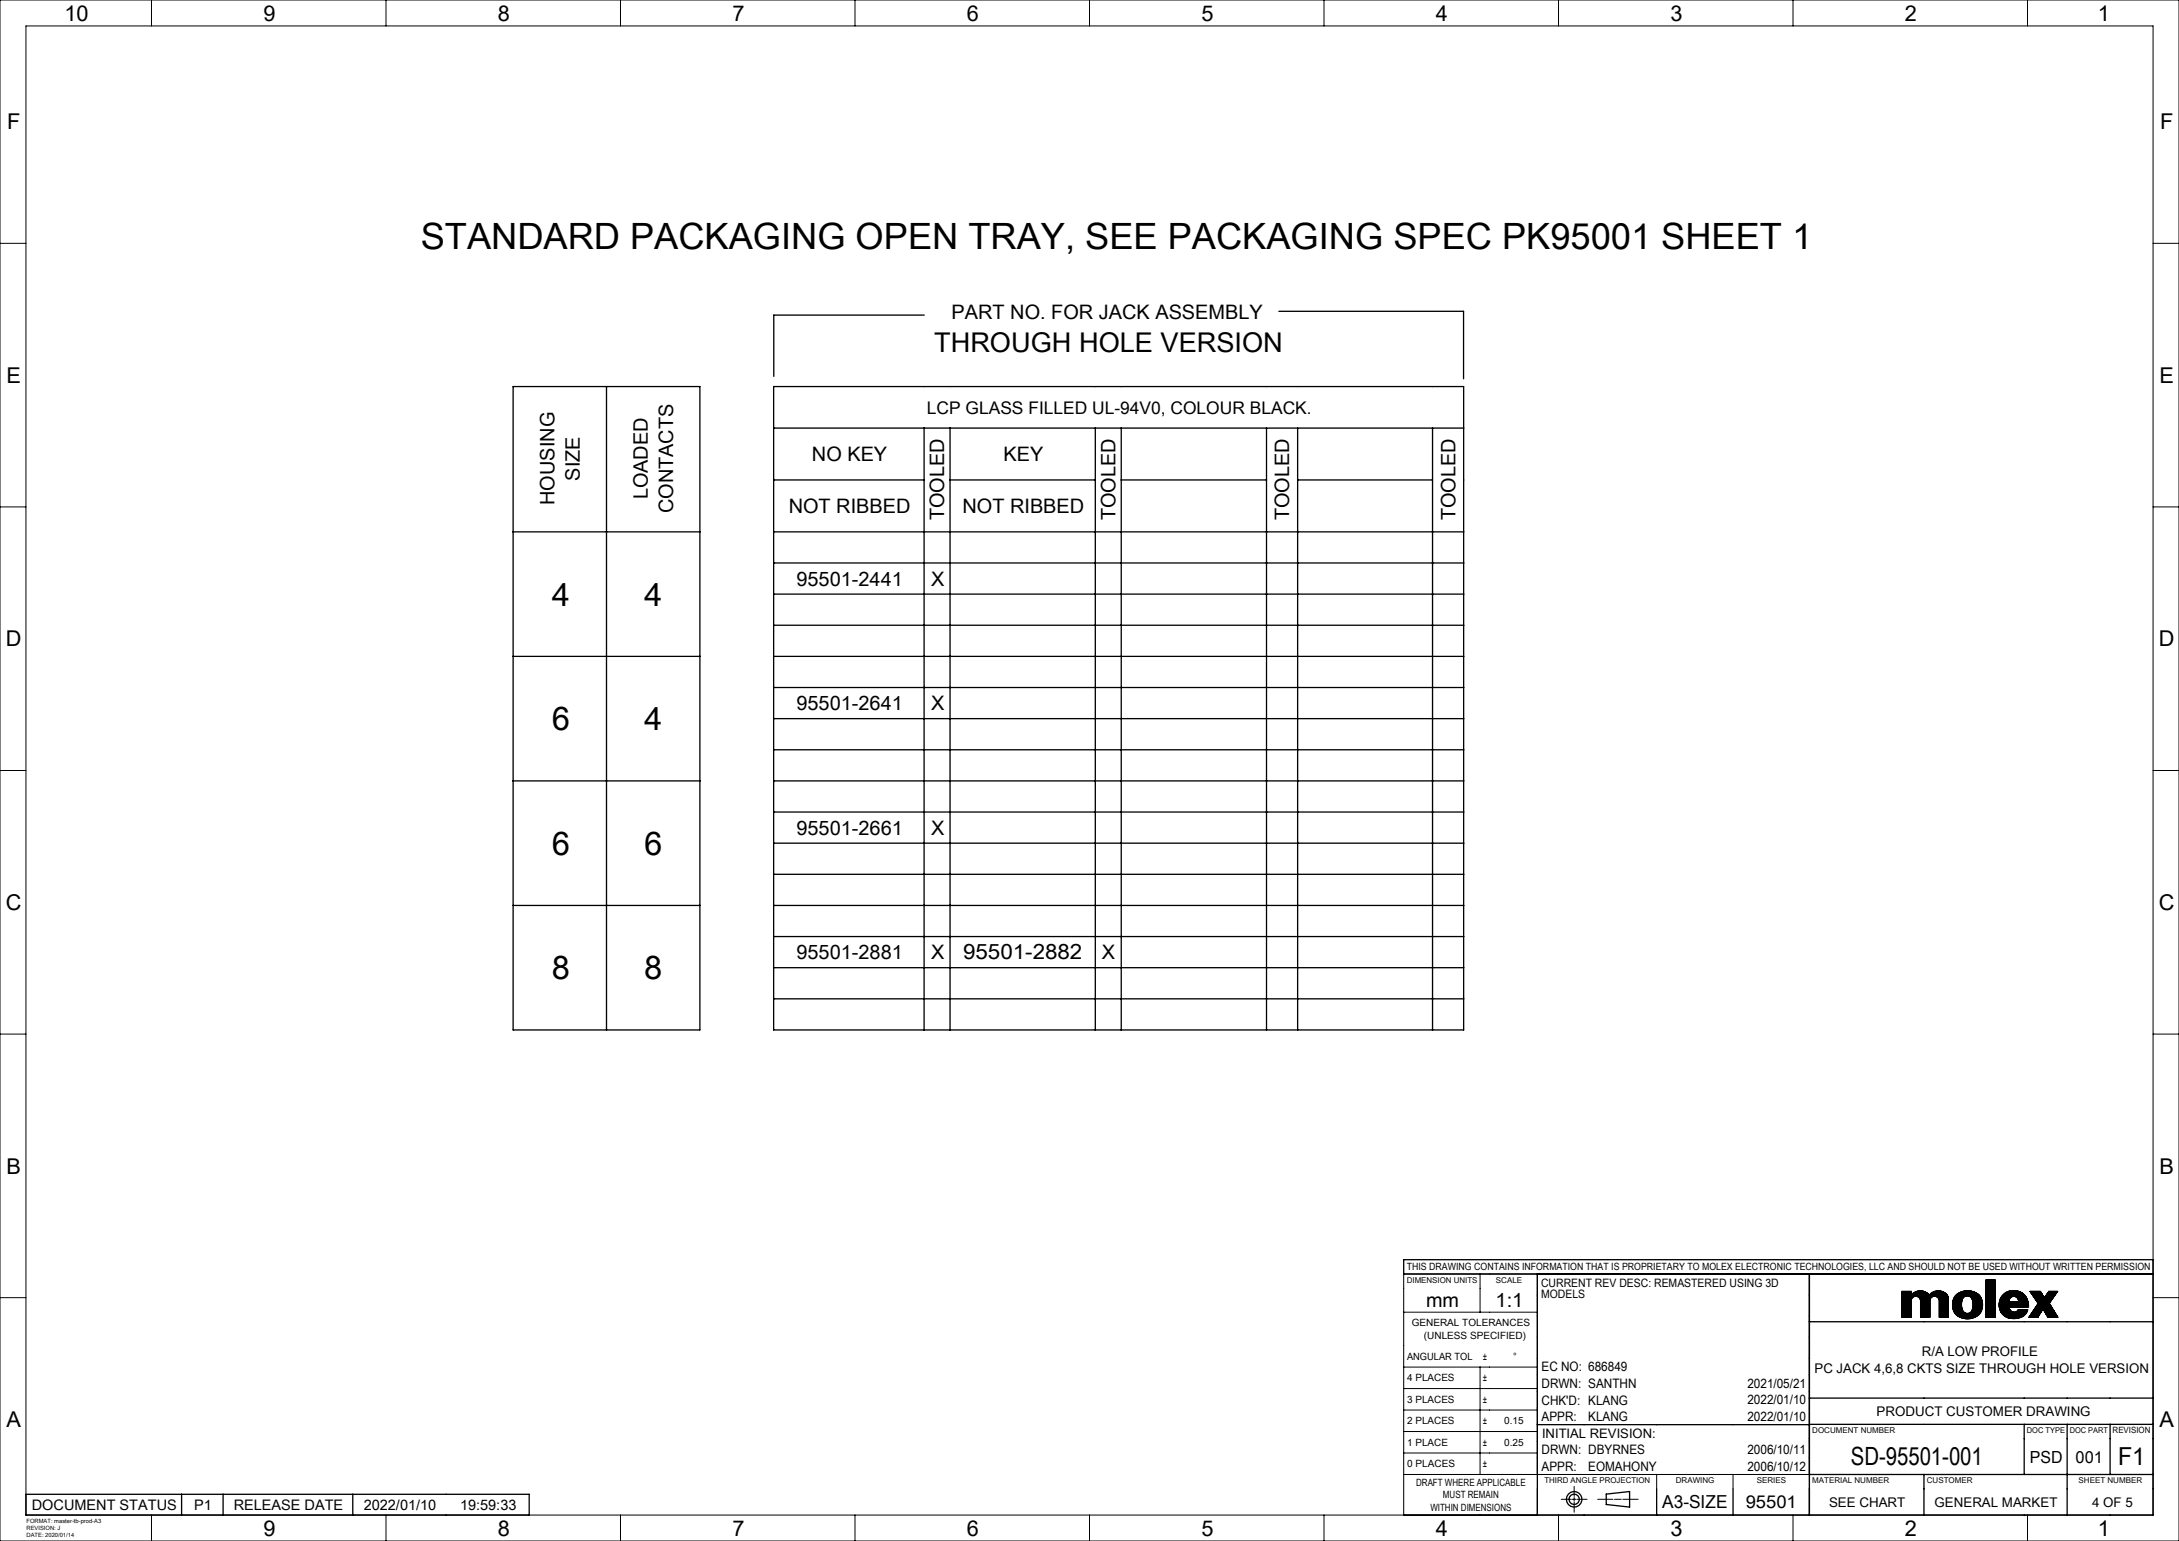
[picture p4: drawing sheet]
<svg xmlns="http://www.w3.org/2000/svg" width="420mm" height="297mm" viewBox="0 0 420 297" stroke-linecap="round" stroke-linejoin="round" font-family="sans-serif">
<g fill="none" stroke="#000" stroke-width=".19">
<path d="M0 0h420v297h-420zM5 5h410v287h-410zM29.2 0v5M74.4 0v5M119.6 0v5M164.8 0v5M210 0v5M255.2 0v5M300.4 0v5M345.6 0v5M390.8 0v5M0 46.9h5"/>
<path d="M415 46.9h5M0 97.7h5M415 97.7h5M0 148.5h5M415 148.5h5M0 199.3h5M415 199.3h5M0 250.1h5M270.6 252.9h25.7M285.3 245.5v7.4M366.6 248.9h1.8M366.6 248.9v5"/>
<path d="M366.6 248.9h.1M366.7 248.9l-.1 .1M366.8 248.9l-.2 .2M367 248.9l-.4 .4M367.1 248.9l-.5 .5M367.2 248.9l-.6 .6M367.3 248.9l-.7 .7M367.4 248.9l-.8 .8M367.5 248.9l-.9 .9M367.6 248.9l-1 1M367.7 248.9l-1.1 1.1M367.8 248.9l-1.2 1.2"/>
<path d="M367.9 248.9l-1.3 1.3M368 248.9l-1.4 1.4M368.1 248.9l-1.5 1.5M368.2 248.9l-1.6 1.6M368.3 248.9l-1.7 1.7M368.4 250.7a.89 .89 0 0 1 .9-.9 .89 .89 0 0 1 .9 .9M368.4 253.4l-.5 .5M368.4 253.3l-.6 .6M368.4 253.2l-.7 .7M368.4 253.2l-.8 .7M368.4 253.1l-.8 .8M368.4 253l-.9 .9"/>
<path d="M368.4 252.9l-1 1M368.4 252.8l-1.1 1.1M368.4 252.7l-1.2 1.2M368.4 252.6l-1.3 1.3M368.4 252.5l-1.4 1.4M368.4 252.4l-1.5 1.5M368.4 252.3l-1.6 1.6M368.4 252.2l-1.7 1.7M368.4 252.1l-1.8 1.8M368.4 252l-1.8 1.8M368.4 251.8l-1.8 1.9M368.4 251.8l-1.8 1.8"/>
<path d="M368.4 251.7l-1.8 1.8M368.4 251.6l-1.8 1.8M368.4 251.5l-1.8 1.8M368.4 251.4l-1.8 1.8M368.4 251.3l-1.8 1.9M368.4 251.2l-1.8 1.8M368.4 251.1l-1.8 1.8M368.4 251l-1.8 1.8M368.4 250.9l-1.8 1.8M368.4 250.8l-1.8 1.9M368.4 250.8l-1.8 1.8M368.4 250.7l-1.8 1.8"/>
<path d="M368.4 253.8l-.1 .1M368.4 253.7l-.2 .2M368.4 253.6l-.3 .3M368.4 253.5l-.4 .4M368.4 250.7v3.2h-1.8M368.4 250.6l-1.8 1.8M368.4 249.6l-1.8 1.8M368.4 249.5l-1.8 1.8M368.4 249.4l-1.8 1.8M368.4 249.3l-1.8 1.9M368.4 249.3l-1.8 1.8M368.4 249.2l-1.8 1.8"/>
<path d="M368.4 249.1l-1.8 1.8M368.4 249l-1.8 1.8M368.4 248.9l-1.8 1.8M368.4 248.9v.7M368.4 250.5l-1.8 1.8M368.5 250.4l-1.9 1.9M368.8 249.2l-2.2 2.2M369 249.1l-2.4 2.4M369.1 249l-2.5 2.5M369.2 249l-2.6 2.6M369.4 248.9l-2.8 2.8M369.5 248.9l-2.9 2.9"/>
<path d="M369.6 248.8l-3 3M369.7 248.8l-3.1 3.1M369.7 248.8l-3.1 3.2M369.8 248.8l-3.2 3.2M369.9 248.8l-3.3 3.3M369.9 250.1l1.2-1.1-1.2 1.1M370 248.8l-3.4 3.4M370.1 250.3l1.2-1.2-1.2 1.2M370.1 248.8l-1.2 1.1M370.1 248.8l-1.1 1.1M370.2 251.1l1.6-1.6-1.6 1.7M370.2 250.8l1.5-1.4-1.5 1.5"/>
<path d="M370.2 250.7v3.2M370.2 248.8l-1.1 1.1M370.2 248.8l-1 1M370.3 248.8l-1.1 1M370.3 248.8l-1 1M370.5 248.8l-1.1 1M370.5 248.8l-1 1.1M370.6 248.8l-1.1 1.1M370.6 248.8l-1 1.1M370.7 248.8l-1.1 1.1M370.7 248.9l-1.1 1M370.8 248.9l-1.1 1"/>
<path d="M370.8 248.9l-1.1 1.1M370.9 248.9l-1.1 1.1M371 248.9l-1.1 1.2M371.1 249l-1.1 1.1M371.1 249l-1.1 1.2M371.2 249.1l-1.2 1.1M371.3 249.1l-1.2 1.3M371.4 249.1l-1.3 1.4M371.5 249.2l-1.3 1.4M371.5 249.3l-1.3 1.3M371.6 249.3l-1.4 1.4M371.6 249.3l-1.4 1.5"/>
<path d="M371.7 249.4l-1.5 1.5M371.8 249.5l-1.6 1.6M371.9 249.6l-1.7 1.6M371.9 249.6a2.29 2.29 0 0 0-3.5 0M372 253.9h.1M372 253.8l-.1 .1M372 253.7l-.2 .2M372 253.6l-.3 .3M372 253.5l-.4 .4M372 253.4l-.5 .5M372 253.3l-.6 .6M372 253.1l-.8 .8"/>
<path d="M372 253l-.9 .9M372 252.9l-1 1M372 252.8l-1.1 1.1M372 252.7l-1.2 1.2M372 252.6l-1.3 1.3M372 252.5l-1.4 1.4M372 252.4l-1.5 1.5M372 252.3l-1.6 1.6M372 252.2l-1.7 1.7M372 252.1l-1.8 1.8M372 252l-1.8 1.8M372 251.9l-1.8 1.9"/>
<path d="M372 251.9l-1.8 1.8M372 251.8l-1.8 1.8M372 251.6l-1.8 1.9M372 251.6l-1.8 1.8M372 251.5l-1.8 1.8M372 251.4l-1.8 1.8M372 251.3l-1.8 1.9M372 251.3l-1.8 1.8M372 251.2l-1.8 1.8M372 251.1l-1.8 1.8M372 251l-1.8 1.9M372 251l-1.8 1.8"/>
<path d="M372 250.9l-1.8 1.8M372 250.8l-1.8 1.8M372 250.7l-1.8 1.9M372 250.6l-1.8 1.8M372 250.5l-1.8 1.9M372 250.5l-1.8 1.8M372.1 250.4l-1.9 1.9M372.2 250.2l-2 2M372.3 249.2l-2.1 2.1M372.4 249.1l-2.2 2.3M372.6 249l-2.4 2.4M372.8 248.9l-2.6 2.6"/>
<path d="M372.9 248.9l-2.7 2.7M373 248.9l-2.8 2.8M373 248.8l-2.8 2.9M373.1 248.8l-2.9 3M373.2 248.8l-3 3M373.3 248.8l-3.1 3.1M373.4 248.8l-3.2 3.2M373.5 248.8l-3.3 3.3M373.6 248.8l-1.2 1.2M373.7 248.8l-1.2 1.1M373.7 248.8l-1.1 1.1M373.8 248.8l-1.1 1.1"/>
<path d="M373.8 251.3l1.6-1.6-1.6 1.7M373.8 248.8l-1 1M373.9 248.8l-1.1 1M374 248.8l-1.1 1M374 248.8l-1 1M374.1 248.8l-1 1.1M374.2 248.9l-1 1M374.3 248.9l-1.1 1M374.4 248.9l-1.1 1.1M374.4 248.9l-1 1.1M374.5 249l-1 1M374.6 249l-1.1 1.1"/>
<path d="M374.7 249l-1.1 1.1M374.7 249.1l-1.1 1.1M374.8 249.1l-1.1 1.2M374.8 249.1l-1.1 1.3 1.2-1.2M374.9 249.2l-1.2 1.2M375 249.2l-1.3 1.3M375 249.3l-1.2 1.2M375 249.3l-1.2 1.3M375.1 249.3l-1.3 1.3M375.1 249.4l-1.3 1.3M375.2 249.4l.3 .8v3.7h-1.7v-3.2a.89 .89 0 0 0-.9-.9 .89 .89 0 0 0-.9 .9v3.2h-1.8M375.2 249.4a2.3 2.3 0 0 0-3.3 .2"/>
<path d="M375.2 249.4l-1.4 1.4M375.2 249.4l-1.4 1.5M375.3 249.5l-1.5 1.5M375.3 249.6l-1.5 1.5M375.3 249.6l-1.5 1.6M375.4 249.6l-1.6 1.6M375.4 249.8l-1.6 1.7M375.5 249.8l-1.7 1.7M375.5 249.9l-1.7 1.7M375.5 250l-1.7 1.7M375.5 250l-1.7 1.8M375.5 250.1l-1.7 1.8"/>
<path d="M375.5 253.8l-.1 .1M375.5 253.9h.1M375.5 253.7l-.1 .2M375.5 253.7l-.2 .2M375.5 253.6l-.3 .3M375.5 253.5l-.4 .4M375.5 253.4l-.4 .5M375.5 253.4l-.5 .5M375.5 253.3l-.5 .6M375.5 253.3l-.6 .6M375.5 253.2l-.7 .7M375.5 253.1l-.8 .8"/>
<path d="M375.5 253l-.8 .9M375.5 253l-.9 .9M375.5 252.9l-1 1M375.5 252.8l-1 1.1M375.5 252.8l-1.1 1.1M375.5 252.7l-1.1 1.2M375.5 252.7l-1.2 1.2M375.5 252.5l-1.3 1.4M375.5 252.5l-1.4 1.4M375.5 252.4l-1.4 1.5M375.5 252.4l-1.5 1.5M375.5 252.3l-1.6 1.6"/>
<path d="M375.5 252.2l-1.6 1.7M375.5 252.2l-1.7 1.7M375.5 252.1l-1.7 1.8M375.5 252l-1.7 1.7M375.5 251.9l-1.7 1.8M375.5 251.9l-1.7 1.7M375.5 251.8l-1.7 1.8M375.5 251.8l-1.7 1.7M375.5 251.7l-1.7 1.7M375.5 251.6l-1.7 1.8M375.5 251.5l-1.7 1.8M375.5 251.5l-1.7 1.7"/>
<path d="M375.5 251.4l-1.7 1.7M375.5 251.3l-1.7 1.8M375.5 251.3l-1.7 1.7M375.5 251.2l-1.7 1.8M375.5 251.1l-1.7 1.8M375.5 251l-1.7 1.8M375.5 251l-1.7 1.7M375.5 250.9l-1.7 1.8M375.5 250.9l-1.7 1.7M375.5 250.8l-1.7 1.7M375.5 250.7l-1.7 1.8M375.5 250.6l-1.7 1.8"/>
<path d="M375.5 250.6l-1.7 1.7M375.5 250.5l-1.7 1.7M375.5 250.4l-1.7 1.8M375.5 250.4l-1.7 1.7M375.5 250.3l-1.7 1.8M375.5 250.3l-1.7 1.7M375.5 250.2l-1.7 1.7M376.7 252.9a3.3 3.3 0 0 0 4.4 .7M377.2 249.4l-.3 .4M377.4 249.3l-.7 .7M377.5 249.2l-.8 .9M377.7 249.1l-1.1 1.1"/>
<path d="M377.7 253.8l1-.8-.9 .9M377.8 249.1l-1.2 1.2M377.9 249l-1.4 1.4M378 253.9l.9-.8-.9 .9M378 249l-1.5 1.5M378.1 251.5l-1.4 1.4M378.1 251.4l-1.4 1.4M378.1 249l-1.6 1.6M378.1 251.6l-1.4 1.4 1.4-1.4M378.1 251.3l-1.5 1.5 1.5-1.5M378.1 251.2l-1.5 1.5M378.1 251.7l-1.3 1.3"/>
<path d="M378.1 251.8l-1.3 1.3M378.1 251.8l-1.3 1.3 1.3-1.2M378.1 251.1l-1.5 1.5M378.1 251.9l-1.2 1.3M378.1 251l-1.6 1.6M378.1 252l-1.2 1.2M378.1 250.9l-1.6 1.6M378.1 252.1l-1.2 1.2M378.2 250.8l-1.7 1.7M378.2 252.1l-1.2 1.2 1.2-1.1M378.2 250.7l-1.7 1.7M378.2 252.2l-1.2 1.2"/>
<path d="M378.2 252.3l-1.1 1.1 1.1-1.1M378.2 250.6l-1.7 1.8M378.2 252.4l-1.1 1.1M378.3 250.5l-1.9 1.8 1.8-1.7M378.3 252.4l-1.1 1.1M378.3 248.9l-1.9 1.9M378.3 252.5l-1.1 1M378.3 252.5a.98 .98 0 0 0 .9 .6 .98 .98 0 0 0 .9-.6M378.3 252.5l-1.1 1.1M378.3 252.6l-1 1 1-1M378.3 250.3l-1.9 1.9M378.3 252.6l-.9 1"/>
<path d="M378.4 252.7l-1 1M378.4 252.8l-.9 .9M378.4 248.9l-2 2M378.5 252.8l-1 .9M378.5 252.8l-.9 1M378.5 248.8l-2.1 2.2M378.5 252.9l-.8 .9 .9-.9M378.6 248.8l-2.2 2.2M378.7 248.8l-2.4 2.3M378.7 253l-.9 .9M378.7 248.8l-2.4 2.4M378.7 253l-.8 .9"/>
<path d="M378.8 253l-.9 .9M378.9 248.8l-2.6 2.5M378.9 248.8l-2.6 2.6M379 253.1l-1 .9M379 248.8l-2.7 2.6M379 253.1l-.9 .9M379.1 248.8l-2.8 2.7M379.1 253.1l-.9 .9M379.1 248.8l-2.8 2.8M379.2 253.1l-.9 .9M379.2 248.8l-2.9 2.8M379.2 253.1l-.9 1"/>
<path d="M379.2 248.8l-2.9 2.9M379.3 253.1l-.9 1M379.4 248.8l-3.1 3M379.4 253.1l-1 1M379.5 248.8l-3.1 3.1M379.5 253.1l-1 1M379.6 249.8l.9-.8-.9 .8M379.6 248.8l-3.2 3.2M379.6 253l-1 1.1M379.7 248.8l-3.3 3.3M379.8 252.9l-1.2 1.2M379.8 248.8l-1.1 1.1"/>
<path d="M379.9 248.8l-1 1M379.9 248.8l-.9 1M380 248.8l-.9 1M380 248.9l-.9 .9M380.1 248.9l-.9 .9M380.1 250.4l.2 .8-.2 1.3M380.1 250.4a1.02 1.02 0 0 0-1.1-.6 1.02 1.02 0 0 0-.8 1l-.1 .9 .2 .8M380.1 248.9l-.8 .9M380.2 252.1l1.8-1.6-1.8 1.7M380.2 248.9l-.9 .9M380.3 250.9l1.3-1.2-1.3 1.3M380.3 248.9l-.9 .9"/>
<path d="M380.3 251.1l1.4-1.3-1.4 1.4M380.3 251.6l1.5-1.5-1.5 1.6M380.3 248.9l-.8 .9M380.4 248.9l-.9 .9M380.5 249l-.9 .9M380.6 249l-.9 .9M380.6 249l-.8 1 .9-.9M380.7 249.1l-.9 .9M380.8 249.1l-.9 .9M380.8 249.1l-.9 1M380.9 249.2l-.9 .9M381 249.2l-1 1"/>
<path d="M381.1 249.3l-1 1M381.1 249.3l-1 1.1 1-1.1M381.1 249.3a3 3 0 0 0-4.7 1.7 3.1 3.1 0 0 0 .3 1.9M381.1 249.3l.7 .7M381.2 249.3l-1.1 1.1M381.2 249.4l-1.1 1.1M381.3 249.4l-1.1 1.1M381.3 249.4l-1.1 1.2M381.3 249.5l-1.1 1.1M381.4 249.5l-1.2 1.2M381.4 249.6l-1.2 1.2M381.5 249.6l-1.3 1.3"/>
<path d="M381.5 253.3l-.1 .1M381.6 249.7l-1.3 1.3M381.6 249.7l-1.3 1.4M381.7 249.8l-1.4 1.5M381.7 253l-.6 .6M381.7 249.9l-1.4 1.4M381.8 250l-1.5 1.4M381.8 250l-1.5 1.5M381.8 250a2.85 2.85 0 0 1-.7 3.6M381.8 252.9l-.8 .8M381.9 252.8l-1 1M381.9 250.2l-1.6 1.6"/>
<path d="M381.9 250.2l-1.6 1.7M381.9 252.7l-1.2 1.1M381.9 250.3l-1.6 1.6M381.9 250.3l-1.6 1.7M381.9 250.4l-1.7 1.7M382 252.5l-1.5 1.4M382 250.5l-1.8 1.8M382 250.5l-1.9 2M382 252.4l-1.6 1.6M382 252.3l-1.7 1.7M382 250.6l-1.9 2M382.1 250.7l-2.1 2.1"/>
<path d="M382.1 252.2l-1.8 1.8M382.1 250.7l-3.4 3.4M382.1 250.8l-3.4 3.3M382.1 252.1l-1.9 2M382.1 250.8l-3.3 3.4M382.1 250.9l-3.3 3.3M382.1 252.1l-2 2M382.1 250.9l-3.2 3.3M382.1 252l-2.1 2.1M382.1 251l-3.1 3.2M382.1 251.9l-2.2 2.2M382.1 251.1l-3.1 3.1"/>
<path d="M382.1 251.1l-3 3.1M382.1 251.8l-2.3 2.3M382.1 251.2l-3 3M382.1 251.7l-2.4 2.5M382.1 251.2l-2.9 3M382.2 251.7l-2.6 2.5M382.2 251.3l-2.9 2.9M382.2 251.6l-2.6 2.6M382.2 251.5l-2.7 2.7M382.2 251.5l-2.8 2.7M382.2 251.4l-2.9 2.8M382.8 246.7v7.2h1.8v-7.2"/>
<path d="M382.8 246.7h1.8M382.8 246.7h.1M382.9 246.7l-.1 .2M383 246.7l-.2 .2M383 246.7l-.2 .3M383.1 246.7l-.3 .3M383.2 246.7l-.4 .4M383.2 246.7l-.4 .5M383.3 246.7l-.5 .5M383.4 246.7l-.6 .6M383.5 246.7l-.7 .7M383.5 246.7l-.7 .8"/>
<path d="M383.6 246.7l-.8 .8M383.6 246.7l-.8 .9M383.7 246.7l-.9 .9M383.8 246.7l-1 1M383.8 246.7l-1 1.1M383.9 246.7l-1.1 1.2M384 246.7l-1.2 1.2M384.1 246.7l-1.3 1.3M384.2 246.7l-1.4 1.4M384.2 246.7l-1.4 1.5M384.3 246.7l-1.5 1.5M384.4 246.7l-1.6 1.6"/>
<path d="M384.5 246.7l-1.7 1.7M384.5 246.7l-1.7 1.8M384.6 251l-1.8 1.8M384.6 250.9l-1.8 1.9M384.6 250.8l-1.8 1.9M384.6 250.8l-1.8 1.8M384.6 250.7l-1.8 1.8M384.6 250.6l-1.8 1.8M384.6 250.5l-1.8 1.9M384.6 250.4l-1.8 1.9M384.6 250.4l-1.8 1.8M384.6 250.3l-1.8 1.8"/>
<path d="M384.6 250.2l-1.8 1.9M384.6 250.2l-1.8 1.8M384.6 250.1l-1.8 1.8M384.6 250l-1.8 1.8M384.6 249.9l-1.8 1.9M384.6 249.8l-1.8 1.8M384.6 249.7l-1.8 1.8M384.6 249.6l-1.8 1.9M384.6 249.6l-1.8 1.8M384.6 249.5l-1.8 1.8M384.6 249.4l-1.8 1.9M384.6 249.3l-1.8 1.9"/>
<path d="M384.6 249.3l-1.8 1.8M384.6 249.2l-1.8 1.8M384.6 249.1l-1.8 1.8M384.6 249l-1.8 1.9M384.6 248.9l-1.8 1.9M384.6 248.9l-1.8 1.8M384.6 248.8l-1.8 1.8M384.6 248.7l-1.8 1.9M384.6 248.7l-1.8 1.8M384.6 248.6l-1.8 1.8M384.6 248.4l-1.8 1.9M384.6 248.4l-1.8 1.8"/>
<path d="M384.6 248.3l-1.8 1.8M384.6 248.2l-1.8 1.8M384.6 248.1l-1.8 1.9M384.6 248.1l-1.8 1.8M384.6 248l-1.8 1.8M384.6 247.9l-1.8 1.8M384.6 247.8l-1.8 1.9M384.6 247.8l-1.8 1.8M384.6 247.7l-1.8 1.8M384.6 247.6l-1.8 1.8M384.6 247.5l-1.8 1.9M384.6 247.4l-1.8 1.9"/>
<path d="M384.6 247.4l-1.8 1.8M384.6 247.3l-1.8 1.8M384.6 247.2l-1.8 1.9M384.6 247.2l-1.8 1.8M384.6 247.1l-1.8 1.8M384.6 246.9l-1.8 1.9M384.6 246.9l-1.8 1.8M384.6 246.8l-1.8 1.8M384.6 246.7l-1.8 1.8M384.6 253.8l-.1 .1M384.6 253.7l-.2 .2M384.6 253.6l-.2 .3"/>
<path d="M384.6 253.6l-.3 .3M384.6 253.5l-.4 .4M384.6 253.3l-.5 .6M384.6 253.3l-.6 .6M384.6 253.2l-.7 .7M384.6 253.1l-.8 .8M384.6 253l-.8 .9M384.6 253l-.9 .9M384.6 252.9l-1 1M384.6 252.8l-1.1 1.1M384.6 252.7l-1.2 1.2M384.6 252.6l-1.3 1.3"/>
<path d="M384.6 252.5l-1.4 1.4M384.6 252.4l-1.5 1.5M384.6 252.3l-1.6 1.6M384.6 252.2l-1.7 1.7M384.6 252.1l-1.8 1.8M384.6 252l-1.8 1.9M384.6 252l-1.8 1.8M384.6 251.9l-1.8 1.8M384.6 251.8l-1.8 1.8M384.6 251.7l-1.8 1.9M384.6 251.7l-1.8 1.8M384.6 251.6l-1.8 1.8"/>
<path d="M384.6 251.5l-1.8 1.8M384.6 251.4l-1.8 1.9M384.6 251.3l-1.8 1.8M384.6 251.2l-1.8 1.8M384.6 251.1l-1.8 1.9M384.6 251.1l-1.8 1.8M385.3 251.2v.6M385.3 251.8l.4 1.1M386.4 249.2l-.6 .6M386.6 249.1l-.9 .9M386.7 249l-1.1 1.1M386.9 249l-1.3 1.3"/>
<path d="M387 248.9l-1.5 1.5M387.1 248.9l-1.6 1.6M387.2 248.8l-1.7 1.8M387.3 250.8l-1.8 1.7M387.3 251.9l-1.4 1.4M387.3 250.8l-1.8 1.8M387.3 250.7l-1.8 1.8M387.3 252l-1.3 1.3M387.3 250.6l-1.8 1.8M387.3 252.1l-1.3 1.2M387.3 250.5l-1.8 1.9M387.3 252.1l-1.2 1.3"/>
<path d="M387.3 248.8l-1.9 1.9M387.3 250.9l-1.8 1.7M387.3 250.4l-1.9 1.9M387.3 252.2l-1.2 1.2M387.3 252.3l-1.1 1.2M387.4 252.3l-1.2 1.2M387.4 250.3l-2 2M387.4 252.4l-1.2 1.1M387.4 250.9l-1.8 1.8M387.4 248.8l-2 2M387.4 252.4l-1.1 1.2M387.5 248.8l-2.1 2.1"/>
<path d="M387.5 252.5l-1.1 1.2M387.5 250.9l-1.9 1.9M387.5 252.6l-1.1 1.1M387.5 248.8l-2.1 2.2M387.6 252.6l-1.1 1.1M387.6 250.1a.9 .9 0 0 1 1-.1 .9 .9 0 0 1 .5 .9h-1.8l.1-.6zM387.6 252.7l-1.1 1M387.6 248.8l-2.2 2.2M387.6 250.9l-2 1.9M387.6 252.7l-1 1.1M387.7 250.9l-2 2M387.7 252.7l-1.1 1.1"/>
<path d="M387.7 250.9l-2 2.1 2.1-2.1M387.8 252.8l-1 1.1M387.8 248.7l-2.5 2.5M387.9 250.9l-2.2 2.1M387.9 252.8l-1.1 1.1M387.9 248.7l-2.6 2.6M387.9 250.9l-2.1 2.1M387.9 248.7l-2.6 2.7M388 252.9l-1.1 1M388 250.9l-2.2 2.2M388 248.7l-2.7 2.7M388.1 252.9l-1.2 1"/>
<path d="M388.1 248.7l-2.8 2.8M388.1 250.9l-2.3 2.2M388.1 252.9l-1.1 1.1M388.2 252.9l-1.1 1.1M388.2 250.9l-2.3 2.3M388.2 248.7l-2.9 2.9M388.2 251.9l2.2-2.1-2.1 2.1M388.3 252.9l-1.2 1.1M388.3 250.9l-2.4 2.3M388.3 248.7l-3 3M388.3 252.9l-1.1 1.1M388.3 250.9l-1 1"/>
<path d="M388.4 248.7l-3.1 3.1M388.4 251.9l2.1-2-2.1 2M388.4 250.9l-1 1M388.4 249.9l1-.9-.9 .9M388.4 252.9l-1.2 1.2M388.5 250.9l-1.1 1M388.5 248.7l-3.2 3.2M388.5 252.9l-1.2 1.2M388.5 250.9l-1 1M388.5 248.8l-3.2 3.1M388.6 248.8l-3.2 3.2M388.6 250.9l-1.1 1"/>
<path d="M388.7 250.9l-1 1M388.7 248.8l-3.3 3.3M388.7 252.7l-1.4 1.4M388.8 250.9l-1.1 1M388.8 248.8l-3.4 3.4M388.8 250.9l-1 1M388.9 248.8l-1.2 1.2M388.9 250.9l-1.1 1M388.9 248.8l-1.1 1.1M388.9 250.9l-1 1M389 248.8l-1.1 1.1M389 251.9l1.7-1.6-1.7 1.6"/>
<path d="M389 250.9l-1 1M389 248.9l-1 1M389 250.5l1.1-1-1.1 1.1M389 252.4l-.1 .2M389.1 250.8l1.2-1.2-2.3 2.3M389.1 252.4l-1.7 1.7M389.1 248.9l-1 1M389.1 252.4l-1.6 1.7M389.2 248.9l-1 1M389.2 248.9l-.9 1M389.2 252.4l-1.7 1.7M389.3 252.4l-1.7 1.7"/>
<path d="M389.3 248.9l-.9 1M389.4 252.4l-1.7 1.7M389.4 249l-.9 .9M389.5 249l-1 .9M389.5 252.4l-1.7 1.7M389.5 249.1l-.8 .9 .9-.9M389.6 252.4l-1.7 1.7M389.6 249.1l-.9 .9M389.7 249.1l-1 1M389.7 252.4l-1.7 1.7M389.7 249.1l-.9 1 .9-.9M389.8 249.2l-1 1"/>
<path d="M389.8 252.4l-1.7 1.7M389.8 249.2l-.9 1M389.9 252.4l-1.7 1.7M389.9 249.3l-1 .9M389.9 249.3l-1 1M390 249.3l-1 1.1M390 252.4l-1.8 1.7M390 249.4l-1 1M390 252.4l-1.7 1.7M390.1 249.4l-1.1 1.1M390.1 252.4l-1.7 1.7M390.2 252.4l-1.7 1.7"/>
<path d="M390.2 249.5l-1.2 1.1M390.2 249.5l-1.1 1.2M390.2 249.6l-1.1 1.1M390.3 252.4l-1.7 1.7M390.3 249.7l-2.2 2.2M390.3 252.4l-1.6 1.7M390.4 249.8l-2.1 2.1M390.5 252.4l-1.8 1.7M390.5 249.9l-2 2M390.5 252.4l-1.6 1.7M390.5 250l-1.9 1.9M390.5 253.1l-.4 .5"/>
<path d="M390.6 250l-1.9 1.9M390.6 250.1l-1.9 1.8M390.6 252.4l-1.6 1.7M390.6 250.1a2.85 2.85 0 0 0-3-1.3 2.85 2.85 0 0 0-2.3 2.4M390.6 250.1l.3 .7 .1 1.1h-3.7a.92 .92 0 0 0 .6 .9 .92 .92 0 0 0 1.1-.4h1.9M390.6 250.1l-1.8 1.8M390.6 250.1l-1.7 1.8M390.6 250.2l-1.7 1.7M390.6 253l-.7 .7M390.6 252.4l-1.6 1.6M390.7 252.9l-.9 .9M390.7 252.4l-1.6 1.6"/>
<path d="M390.7 250.3l-1.5 1.6M390.7 250.4l-1.5 1.5M390.7 250.4l-1.4 1.5M390.8 252.8l-1.1 1M390.8 250.5l-1.5 1.4M390.8 252.4l-1.6 1.6M390.8 250.5l-1.4 1.4M390.8 250.6l-1.3 1.3M390.8 252.6l-1.3 1.3M390.8 252.4l-1.5 1.6M390.8 250.7l-1.2 1.2M390.8 252.5l-1.4 1.4"/>
<path d="M390.9 252.4a2.96 2.96 0 0 1-4.5 1.2l-.7-.7M390.9 250.7l-1.2 1.2M390.9 250.8l-1.1 1.1M390.9 250.9l-1 1M390.9 251l-.9 .9M390.9 251.1l-.8 .8M390.9 251.1l-.7 .8M391 251.2l-.8 .7M391 251.2l-.7 .7M391 251.3l-.6 .6M391 251.4l-.5 .5M391 251.5l-.4 .4"/>
<path d="M391 251.5l-.3 .4M391 251.6l-.3 .3M391 251.7l-.2 .2M391 251.8v.1M391 251.8l-.1 .1M391 253.9h1.8l1-1.6 .9 1.6M391.3 248.9h.1M391.4 248.9l-.1 .1M391.5 248.9l-.1 .1M391.6 248.9l-.2 .2M391.7 248.9l-.3 .2M391.7 248.9l-.2 .3"/>
<path d="M391.8 248.9l-.3 .3M391.9 248.9l-.4 .3M391.9 248.9l-.4 .4M392 248.9l-.4 .4M392.1 248.9l-.5 .5M392.1 250.2l1.3-1.2-1.2 1.2M392.2 248.9l-.6 .5M392.2 248.9l-.5 .6M392.3 248.9l-.6 .6M392.4 250.5l1.2-1.2-1.2 1.3M392.4 248.9l-.7 .7M392.5 250.6l1.2-1.1-1.2 1.2"/>
<path d="M392.5 248.9l-.7 .7M392.6 248.9l-.8 .8M392.7 248.9l-.8 .9 .9-.9M392.8 253.8v.1M392.8 248.9l-.9 .9M392.8 251.2l-1.8 2.7M392.9 248.9l-1 .9M392.9 253.7l-.2 .2M392.9 248.9l-1 1M393 253.5l-.3 .4M393.1 248.9l-1.1 1.1M393.1 253.4l-.5 .5"/>
<path d="M393.2 248.9l-1.1 1.2 1.1-1.2M393.2 253.2l-.6 .7M393.3 248.9h-2l1.5 2.3M393.3 248.9l.7 1.2M393.3 248.9l-1.2 1.2M393.4 249.1l-1.2 1.2M393.4 252.9l-1 1M393.5 249.2l-1.2 1.1M393.5 249.2l-1.2 1.2M393.5 252.7l-1.1 1.2M393.5 249.3l-1.2 1.2M393.6 252.6l-1.3 1.3"/>
<path d="M393.6 249.4l-1.2 1.2M393.7 249.5l-1.2 1.2M393.7 252.4l-1.4 1.5M393.7 249.6l-1.2 1.1M393.7 249.6l-1.1 1.2M393.8 249.7l-1.2 1.2M393.8 249.7l-1.1 1.2M393.8 249.8l-1.1 1.1M393.9 252.4l1.2-1.1-1.2 1.2M393.9 249.8l-1.2 1.2M393.9 249.9l-1.2 1.1M393.9 249.9l-1.2 1.2"/>
<path d="M393.9 249.9l-1.1 1.2M393.9 252.6l1.2-1.2-1.1 1.2M394 250l-1.2 1.2M394 250.1l-1.3 1.3M394 252.7l1.2-1.1-1.1 1.2M394 250.1l.9-1.2h1.7l-1.6 2.3 1.7 2.7h-2M394.1 252.9l1.2-1.2-1.1 1.2M394.9 248.9v.1M395 248.9l-.3 .3M395 251.2l-1.2 1.2M395 248.9l-.4 .5M395.1 251.3l-1.2 1.2"/>
<path d="M395.1 248.9l-.7 .7M395.2 251l-1.4 1.3M395.2 248.9l-.9 .8M395.2 251.4l-1.2 1.2M395.2 251.5l-1.2 1.2M395.2 248.9l-1 1M395.2 253.9l.9-.9-.8 .9M395.3 251.6l-1.2 1.3 1.2-1.2M395.3 248.9l-2.7 2.6M395.3 250.8l-3.1 3.1M395.3 248.9l-2.8 2.8M395.4 251.8l-1.2 1.2"/>
<path d="M395.4 248.9l-3 3M395.4 251.9l-1.1 1.2M395.4 250.6l-3.3 3.3M395.5 251.9l-1.2 1.2M395.5 252l-1.2 1.2 1.2-1.2M395.5 248.9l-3.4 3.4M395.5 252l-1.2 1.2M395.6 252.1l-1.2 1.2M395.6 250.4l-3.5 3.5M395.6 248.9l-3.6 3.6M395.6 252.2l-1.2 1.1M395.6 252.2l-1.1 1.2"/>
<path d="M395.6 248.9l-3.7 3.7M395.7 252.3l-1.2 1.2M395.7 252.3l-1.2 1.3M395.7 248.9l-3.9 3.9M395.8 252.4l-1.2 1.2M395.8 248.9l-4.2 4.1M395.8 252.5l-1.2 1.1M395.8 252.5l-1.2 1.2M395.8 248.9l-4.3 4.3M395.8 252.6l-1.1 1.2M395.9 250l-3.9 3.9M395.9 252.6l-1.2 1.2"/>
<path d="M395.9 248.9l-4.5 4.5M395.9 252.7l-1.2 1.2M395.9 252.7l-1.1 1.2M396 252.7l-1.2 1.2M396 252.8l-1.1 1.1M396 249.8l-4.1 4.1M396 248.9l-4.8 4.8M396 253.9l.4-.4-.3 .4M396 252.9l-1 1M396.1 252.9l-1 1M396.1 248.9l-5 5M396.1 253l-.9 .9"/>
<path d="M396.1 249.6l-4.3 4.3M396.2 253.1l-.8 .8M396.2 248.9l-5 5M396.2 253.2l-.7 .7M396.3 253.2l-.7 .7M396.3 249.4l-4.5 4.5M396.3 253.3l-.6 .6M396.3 248.9l-5 5M396.3 253.3l-.5 .6M396.3 253.4l-.5 .5M396.4 248.9l-5 5M396.4 253.4l-.5 .5"/>
<path d="M396.4 249.2l-4.7 4.7M396.5 253.6l-.4 .3M396.5 253.6l-.3 .3M396.5 253.6l-.2 .3M396.5 253.7l-.2 .2M396.5 248.9l-5 5M396.6 253.7l-.2 .2M396.6 249l-4.9 4.9M396.6 253.8l-.2 .1M396.6 253.8l-.1 .1M396.6 248.9l-5 5M396.6 253.8v.1"/>
<path d="M396.6 253.9h.1M415 250.1h5M270.6 263.5h25.7M270.6 267.6h25.7M270.6 271.8h25.7M270.6 275.9h25.7M285.3 263.5v20.7M29.2 292v5M74.4 292v5M119.6 292v5M164.8 292v5M210 292v5"/>
<path d="M255.2 292v5M270.6 292v-46.5h25.7v46.5M270.6 284.2h78.2v2.7M270.6 280h25.7M300.4 292v5M300.9 289h2M303.1 289h.7M303.4 286.5v1.9M303.4 288.6v.7M303.4 289.5v2M304 289h1.9M308 289h2.9"/>
<path d="M311.2 289h1.3M312.8 289h3M319.3 284.2v2.7M334 284.2v2.7M345.6 292v5M390.8 292v5"/>
</g>
<g fill="none" stroke="#000" stroke-width=".25">
<path d="M98.9 74.5h36v124h-36zM116.9 74.5v124M149.1 74.5h133v124h-133zM178.1 60.7h-29v11.8M246.5 60h35.6v13M149.1 82.5h133M149.1 92.5h29M178.1 82.5v116M183.1 92.5h28M183.1 82.5v116M211.1 82.5v116M216.1 92.5h28"/>
<path d="M216.1 82.5v116M244.1 82.5v116M250.1 92.5h26M250.1 82.5v116M276.1 82.5v116M98.9 102.5h36M149.1 102.5h133M149.1 108.5h133M149.1 114.5h133M98.9 126.5h36M149.1 126.5h133M149.1 120.5h133"/>
<path d="M149.1 132.5h133M149.1 138.5h133M98.9 150.5h36M149.1 150.5h133M149.1 144.5h133M149.1 156.5h133M98.9 174.5h36M149.1 174.5h133M149.1 162.5h133M149.1 168.5h133M149.1 180.5h133M149.1 186.5h133"/>
<path d="M149.1 192.5h133M296.3 245.5v38.7M348.8 254.7h66.2M348.8 245.5v46.5M415 245.5h-144.4v-2.7h144.4v49.2h-118.7v-5.1M296.3 274.6h52.5M348.8 269.5h66.2M348.8 274.5h66.2M390.2 274.5v9.7M398.4 274.5v17.5M406.7 274.5v9.7M5 288h97v4h-97z"/>
<path d="M35 288v4M43 288v4M68 288v4M309.6 288l4.5-.5v3l-4.5-.5zM319.3 286.9v5.1M334 286.9v5.1M348.8 284.2h66.2M370.8 284.2v7.8"/>
<circle cx="303.4" cy="289" r="1.5"/>
<circle cx="303.4" cy="289" r="1"/>
</g>
<text font-size="7" x="81.1" y="48">STANDARD PACKAGING OPEN TRAY, SEE PACKAGING SPEC PK95001 SHEET 1</text>
<g font-size="6.3">
<text x="106.4" y="116.8">4</text>
<text x="124.2" y="116.8">4</text>
<text x="106.4" y="140.8">6</text>
<text x="124.2" y="140.8">4</text>
<text x="106.4" y="164.8">6</text>
<text x="124.2" y="164.8">6</text>
<text x="106.4" y="188.8">8</text>
<text x="124.2" y="188.8">8</text>
</g>
<text font-size="5.2" x="180" y="67.9">THROUGH HOLE VERSION</text>
<g font-size="4.8">
<text x="356.8" y="282.4">SD-95501-001</text>
<text x="408.2" y="282.3">F1</text>
</g>
<g font-size="4.2">
<text x="12.4" y="4">10</text>
<text x="50.8" y="4">9</text>
<text x="96" y="4">8</text>
<text x="141.2" y="4">7</text>
<text x="186.4" y="4">6</text>
<text x="231.6" y="4">5</text>
<text x="276.8" y="4">4</text>
<text x="322" y="4">3</text>
<text x="367.2" y="4">2</text>
<text x="404.4" y="4">1</text>
<text x="1.4" y="25">F</text>
<text x="416.4" y="25">F</text>
<text x="1.3" y="73.8">E</text>
<text x="416.3" y="73.8">E</text>
<text x="1.1" y="124.6">D</text>
<text x="416.1" y="124.6">D</text>
<text x="1.1" y="175.4">C</text>
<text x="416.1" y="175.4">C</text>
<text x="1.3" y="226.2">B</text>
<text x="416.3" y="226.2">B</text>
<text x="1.3" y="275.1">A</text>
<text x="416.3" y="275.1">A</text>
<text x="50.8" y="296">9</text>
<text x="96" y="296">8</text>
<text x="141.2" y="296">7</text>
<text x="186.4" y="296">6</text>
<text x="231.6" y="296">5</text>
<text x="276.8" y="296">4</text>
<text x="322" y="296">3</text>
<text x="367.2" y="296">2</text>
<text x="404.4" y="296">1</text>
</g>
<text font-size="4.1" x="185.6" y="184.9">95501-2882</text>
<g font-size="3.9">
<text x="274.9" y="252">mm</text>
<text x="288.3" y="252">1:1</text>
</g>
<g font-size="3.8">
<text x="183.4" y="61.5">PART NO. FOR JACK ASSEMBLY</text>
<text x="156.5" y="88.9">NO KEY</text>
<text x="193.4" y="88.9">KEY</text>
<text x="111.7" y="92.6" transform="rotate(-90 111.7 92.6)">SIZE</text>
<text x="106.9" y="97.3" transform="rotate(-90 106.9 97.3)">HOUSING</text>
<text x="124.9" y="96.3" transform="rotate(-90 124.9 96.3)">LOADED</text>
<text x="129.7" y="98.9" transform="rotate(-90 129.7 98.9)">CONTACTS</text>
<text x="152" y="98.9">NOT RIBBED</text>
<text x="182" y="100.3" transform="rotate(-90 182 100.3)">TOOLED</text>
<text x="185.5" y="98.9">NOT RIBBED</text>
<text x="215" y="100.3" transform="rotate(-90 215 100.3)">TOOLED</text>
<text x="248.5" y="100.3" transform="rotate(-90 248.5 100.3)">TOOLED</text>
<text x="280.5" y="100.3" transform="rotate(-90 280.5 100.3)">TOOLED</text>
<text x="153.5" y="112.9">95501-2441</text>
<text x="179.5" y="112.9">X</text>
<text x="153.5" y="136.9">95501-2641</text>
<text x="179.5" y="136.9">X</text>
<text x="153.5" y="160.9">95501-2661</text>
<text x="179.5" y="160.9">X</text>
<text x="153.5" y="184.9">95501-2881</text>
<text x="179.5" y="184.9">X</text>
<text x="212.4" y="184.9">X</text>
</g>
<text font-size="3.5" x="320.4" y="290.6">A3-SIZE</text>
<g font-size="3.4">
<text x="178.7" y="79.7">LCP GLASS FILLED UL-94V0, COLOUR BLACK.</text>
<text x="336.5" y="290.6">95501</text>
</g>
<g font-size="3.2">
<text x="391.3" y="281.9">PSD</text>
<text x="400.1" y="281.9">001</text>
</g>
<g font-size="2.8">
<text x="6.1" y="291">DOCUMENT STATUS</text>
<text x="37.4" y="291">P1</text>
<text x="45" y="291">RELEASE DATE</text>
<text x="70.1" y="291">2022/01/10</text>
<text x="88.7" y="291">19:59:33</text>
</g>
<g font-size="2.6">
<text x="370.4" y="261.4">R/A LOW PROFILE</text>
<text x="349.8" y="264.7">PC JACK 4,6,8 CKTS SIZE THROUGH HOLE VERSION</text>
<text x="361.7" y="272.9">PRODUCT CUSTOMER DRAWING</text>
<text x="352.5" y="290.4">SEE CHART</text>
<text x="372.9" y="290.4">GENERAL MARKET</text>
<text x="403.3" y="290.4">4 OF 5</text>
</g>
<g font-size="2.5">
<text x="297.1" y="264.3">EC NO: 686849</text>
<text x="297.1" y="267.5">DRWN: SANTHN</text>
<text x="336.8" y="267.5">2021/05/21</text>
<text x="297.1" y="270.7">CHK'D: KLANG</text>
<text x="297.1" y="273.9">APPR:</text>
<text x="306.1" y="273.9">KLANG</text>
<text x="336.8" y="270.7">2022/01/10</text>
<text x="336.8" y="273.9">2022/01/10</text>
<text x="297.1" y="280.3">DRWN: DBYRNES</text>
<text x="297.2" y="277.1">INITIAL REVISION:</text>
<text x="336.8" y="280.3">2006/10/11</text>
<text x="297.1" y="283.5">APPR:</text>
<text x="306.1" y="283.5">EOMAHONY</text>
<text x="336.8" y="283.5">2006/10/12</text>
</g>
<g font-size="2.2">
<text x="297" y="248">CURRENT REV DESC: REMASTERED USING 3D</text>
<text x="297" y="250.2">MODELS</text>
</g>
<g font-size="1.9">
<text x="271.2" y="244.9">THIS DRAWING CONTAINS INFORMATION THAT IS PROPRIETARY TO MOLEX ELECTRONIC TECHNOLOGIES, LLC AND SHOULD NOT BE USED WITHOUT WRITTEN PERMISSION</text>
<text x="272.1" y="255.6">GENERAL TOLERANCES</text>
<text x="271.2" y="262.1">ANGULAR TOL</text>
<text x="274.5" y="258">(UNLESS SPECIFIED)</text>
<text x="285.8" y="262.1">±</text>
<text x="291.7" y="262.1">°</text>
<text x="271.2" y="266.3">4 PLACES</text>
<text x="285.8" y="266.2">±</text>
<text x="271.2" y="270.4">3 PLACES</text>
<text x="271.2" y="274.5">2 PLACES</text>
<text x="285.8" y="270.4">±</text>
<text x="285.8" y="274.5">±</text>
<text x="289.9" y="274.5">0.15</text>
<text x="271.2" y="278.7">1 PLACE</text>
<text x="285.8" y="278.7">±</text>
<text x="289.9" y="278.7">0.25</text>
<text x="271.3" y="282.8">0 PLACES</text>
<text x="273" y="286.3">DRAFT WHERE APPLICABLE</text>
<text x="285.8" y="282.8">±</text>
<text x="275.7" y="291.2">WITHIN DIMENSIONS</text>
<text x="278.1" y="288.8">MUST REMAIN</text>
</g>
<text font-size="1.7" x="407.2" y="276.2">REVISION</text>
<g font-size="1.5">
<text x="271.1" y="247.2">DIMENSION UNITS</text>
<text x="288.3" y="247.2">SCALE</text>
<text x="349.3" y="276.2">DOCUMENT NUMBER</text>
<text x="390.7" y="276.2">DOC TYPE</text>
<text x="399" y="276.2">DOC PART</text>
<text x="297.7" y="285.9">THIRD ANGLE PROJECTION</text>
<text x="323" y="285.9">DRAWING</text>
<text x="338.6" y="285.9">SERIES</text>
<text x="349.3" y="285.8">MATERIAL NUMBER</text>
<text x="371.4" y="285.9">CUSTOMER</text>
<text x="400.7" y="285.9">SHEET NUMBER</text>
</g>
<g font-size="1.1">
<text x="5.1" y="293.5">FORMAT: master-tb-prod-A3</text>
<text x="5.1" y="294.9">REVISION: J</text>
<text x="5.1" y="296.3">DATE: 2020/01/14</text>
</g>
</svg>
